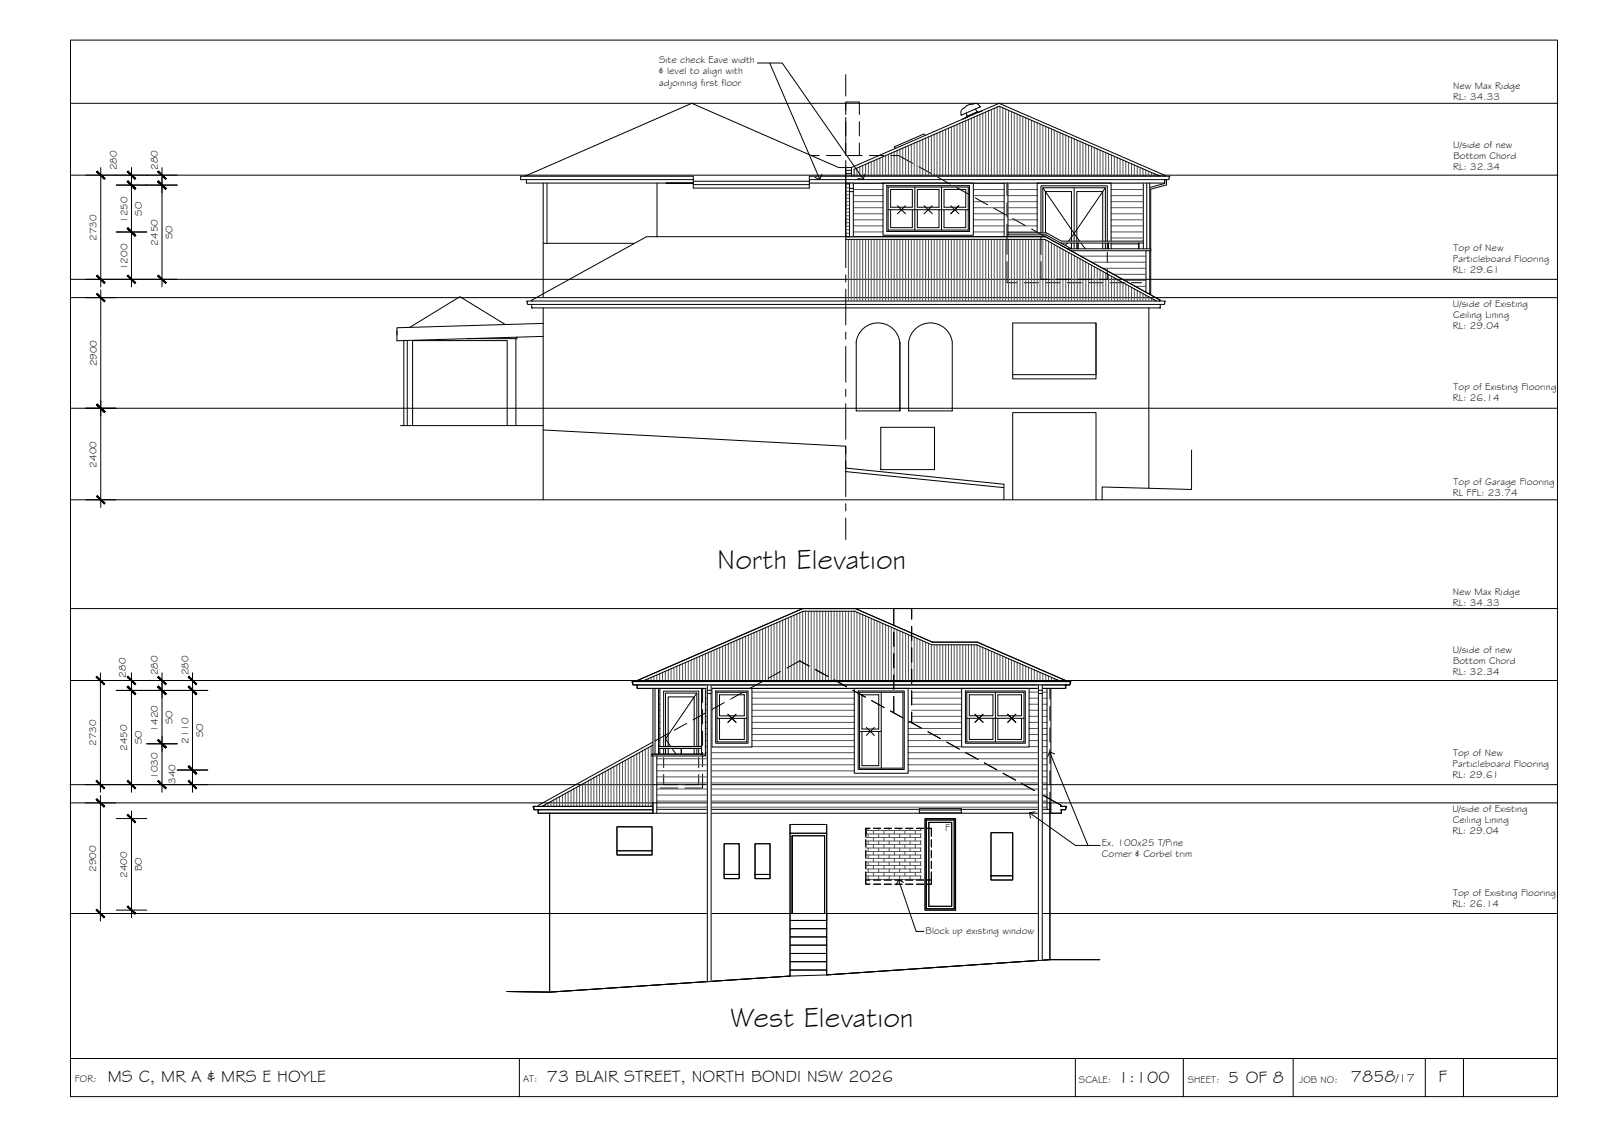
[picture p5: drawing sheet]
<svg xmlns="http://www.w3.org/2000/svg" width="420mm" height="297mm" viewBox="0 0 420 297" stroke-linecap="round" stroke-linejoin="round" font-family="sans-serif">
<!-- layer: MASK -->
<g fill="#fff" stroke="#fff" stroke-width=".26">
<path d="M255.2 27.3l.3-.1z"/>
<path d="M253.6 30.4l2.7-1.2z"/>
<path d="M303.2 49.2l.8-.7h2z"/>
<path d="M301.5 49.4l.3 .2h-.3z"/>
<path d="M301.5 63.3l.3 13.7h-.3z"/>
<path d="M253.5 27.7l.9-.4-1.1 .7zM253.3 28l1.4-.6-.3-.1z"/>
<path d="M253.3 28l1.4-.6-1.6 .8zM253.1 28.2l1.9-.9z"/>
<path d="M252.8 28.4l2.2-1.1zM252.8 28.4l2.5-1.1z"/>
<path d="M252.8 28.4l2.5-1.1zM252.9 28.3l2.4-1z"/>
<path d="M252.6 28.5l.2-.1zM252.6 28.5l.3-.2z"/>
<path d="M252.9 28.3l2.3-1zM252.9 28.3l2.3-1z"/>
<path d="M255.2 27.3l.3-.1zM255.2 27.3l.3-.1z"/>
<path d="M252.6 28.5l.3-.2zM252.6 28.5l.4-.2z"/>
<path d="M252.9 28.3l2.3-1zM253 28.3l2.2-1z"/>
<path d="M255.2 27.4l.3-.2zM255.2 27.4l.3-.2z"/>
<path d="M252.4 28.6l.6-.3zM252.4 28.6l.7-.3z"/>
<path d="M253 28.3l2.2-.9zM253.1 28.3l2.1-.9z"/>
<path d="M255 27.4l.5-.2zM255 27.4l.7-.3z"/>
<path d="M252.4 28.6l.7-.3zM252.4 28.6l.7-.3z"/>
<path d="M252.4 28.6l.7-.3zM252.4 28.6l.7-.3z"/>
<path d="M253.1 28.3l1.9-.9zM253.1 28.3l1.9-.9z"/>
<path d="M255 27.4l.7-.3zM255 27.4l.7-.3z"/>
<path d="M252.4 28.6l.7-.3-.8 .4zM252.3 28.7l1-.4z"/>
<path d="M253.1 28.3l1.9-.9zM253.3 28.3l1.7-.9z"/>
<path d="M255 27.4l.7-.3-.8 .5zM254.9 27.6l1-.5z"/>
<path d="M254.9 27.6l1-.5zM254.9 27.6l1-.5z"/>
<path d="M252.3 28.7l1-.4zM252.3 28.8l1-.5z"/>
<path d="M253.3 28.3l1.6-.7zM253.3 28.3l1.6-.7z"/>
<path d="M254.9 27.6l1-.5zM254.9 27.6l1.1-.5z"/>
<path d="M252.3 28.8l1-.5zM252.2 28.9l1.2-.6z"/>
<path d="M253.3 28.3l1.6-.7zM253.4 28.3l1.5-.7z"/>
<path d="M254.9 27.6l1.1-.5zM254.9 27.7l1.2-.5z"/>
<path d="M254.9 27.7l1.2-.5zM254.8 27.8l1.4-.6z"/>
<path d="M252.2 28.9l1.2-.6zM252.2 28.9l1.3-.5z"/>
<path d="M253.4 28.3l1.5-.6zM253.5 28.4l1.4-.7z"/>
<path d="M254.8 27.8l1.4-.6zM254.8 27.8l1.4-.6z"/>
<path d="M252.2 28.9l1.3-.5zM252.1 29l1.5-.6z"/>
<path d="M253.5 28.4l1.3-.6zM253.6 28.4l1.2-.6z"/>
<path d="M254.8 27.8l1.4-.6zM254.8 27.8l1.5-.6z"/>
<path d="M252.1 29l1.5-.6-1.5 .7zM252.1 29.1l1.6-.7z"/>
<path d="M253.6 28.4l1.2-.6zM253.7 28.4l1.1-.6z"/>
<path d="M254.8 27.8l1.5-.6zM254.8 28l1.6-.7z"/>
<path d="M252.1 29.1l1.6-.7zM252.1 29.1l1.6-.7z"/>
<path d="M252.1 29.1l1.6-.7zM252.1 29.2l1.6-.7z"/>
<path d="M253.7 28.4l1.1-.4zM253.7 28.5l1.1-.5z"/>
<path d="M254.8 28l1.6-.7zM254.7 28l1.7-.7z"/>
<path d="M252.1 29.2l1.6-.7-1.7 .9zM252 29.4l1.8-.8-.1-.1z"/>
<path d="M253.7 28.5l1-.5-.9 .6zM253.8 28.6l.9-.6z"/>
<path d="M254.7 28l1.7-.7-1.7 .9zM254.7 28.2l1.9-.8-.2-.1z"/>
<path d="M252 29.4l4.6-2zM252 29.4l4.6-2zM252 29.4l4.6-2zM252 29.4l4.6-2z"/>
<path d="M252 29.4l4.6-2-4.6 2.2zM252 29.6l4.7-2.1-.1-.1zM252 29.6l4.7-2.1zM252 29.6l4.7-2.1z"/>
<path d="M252 29.6l4.7-2.1-4.6 2.3zM252.1 29.8l4.8-2.1-.2-.2zM252.1 29.8l4.8-2.1zM252.1 29.8l4.8-2.1z"/>
<path d="M252.1 29.8l4.8-2.1-4.8 2.3zM252.1 30l4.9-2.1-.1-.2z"/>
<path d="M252.1 30l4.9-2.1zM252.1 30.1l5-2.2z"/>
<path d="M252.1 30.1l5-2.2zM252.1 30.2l5-2.2z"/>
<path d="M253.4 29.6l2.4-1-2.3 1.4zM253.5 30l2.5-1.1-.2-.3z"/>
<path d="M253.5 30l2.5-1.1zM253.6 30.1l2.4-1.1z"/>
<path d="M253.6 30.1l2.4-1.1zM253.6 30.1l2.5-1.1z"/>
<path d="M253.6 30.1l2.5-1.1zM253.6 30.1l2.5-1z"/>
<path d="M253.6 30.1l2.5-1zM253.6 30.2l2.5-1.1z"/>
<path d="M253.6 30.2l2.5-1.1zM253.6 30.2l2.5-1.1z"/>
<path d="M253.6 30.2l2.5-1.1zM253.6 30.2l2.5-1.1z"/>
<path d="M253.6 30.2l2.5-1.1zM253.6 30.3l2.6-1.1z"/>
<path d="M253.6 30.3l2.6-1.1zM253.6 30.3l2.6-1.1z"/>
<path d="M253.6 30.3l2.6-1.1zM253.6 30.4l2.7-1.2zM253.6 30.4l2.7-1.2z"/>
<path d="M253.6 30.4l2.7-1.2zM253.5 30.5l2.9-1.3z"/>
<path d="M253.5 30.5l2.9-1.3zM253.6 30.6l2.8-1.3z"/>
<path d="M253.6 30.6l2.8-1.3-2.8 1.4zM253.6 30.7l2.9-1.2-.1-.2z"/>
<path d="M305.5 47.1l.5 1v-1zM305.5 47.1l.5 1h-.5z"/>
<path d="M305.5 48.1l.5 .4v-.4zM304 48.5l1.5-.4 .5 .4z"/>
<path d="M301.5 49.2l2.5-.7zM301.5 49.2h1.7l.8-.7z"/>
<path d="M301.5 49.2h1.7l-1.7 .2zM301.5 49.4l.3 .2 1.4-.4z"/>
<path d="M301.5 49.6h.3l-.3 13.7zM301.8 49.6l-.3 13.7 .3 13.7z"/>
<path d="M222.8 48l1 14.1v-14.1zM222.8 48l1 14.1h-1z"/>
<path d="M272.3 179.6l1.1 72.2v-72.2zM272.3 179.6l1.1 72.2h-1.1z"/>
<path d="M185.5 179.6l1 77.7v-77.7zM185.5 179.6l1 77.7h-1z"/>
</g>
<!-- layer: NEWWORK -->
<g fill="none" stroke="#000" stroke-width=".26">
<path d="M253.4 29.6l.1 .9M253.5 27.7l-.7 .6M253.5 27.7l1.2-.3a1.77 1.77 0 0 1 2.2 .3l.1 .2M255.8 28.6l.7 .9 1.1-.5-1.1 .5-.1-.2-2.8 1.3v.1l-1.1 .5 1.1-.5-.1-.2M256.5 29.5l-.1-.2-2.8 1.3M257 27.9l.1 .1-5 2.2a1.39 1.39 0 0 1 .7-1.8M221.8 48h1v14.1h-1zM221.8 48h83.7M221.8 45.5h1.5M223.3 43.9l38.7-16.8 43.5 18.9v.2l1.3 .1-.4 .8h-84.6M223.3 43.9h-1.5v2.3h83.7M223.3 43.9v2.3"/>
<path d="M223.3 44.7h-1.5M224 46.2v-1.8l38-16.6 42.3 18.4M231.6 48h23.7v13.7h-23.7zM232.6 48.7h21.7v12h-21.7zM263.4 48v14.1M264.4 48v14.1M299.9 48v17.2M300.8 48v17.2M301.5 48v17.2M305.5 47.1v.9h-.2M221.8 62.1h52.4l30.1 16.6-.2 .2M221.8 62.8h52.2l29.3 16.1"/>
<path d="M232.6 60.7h21.7M264.4 61.1h10.1l3.9 2.1h21.5M264.4 61.6h9.9l6.7 3.6v-.5M272 61.1v-13.1h19.4v15.2M273 61.1v-12.4h17.4v14.5M278.3 63.7h21.6M279.9 65.2h21.9v.5h-21M282.7 63.7v1.5M290.4 63.7v1.5M290.7 63.7v1.5M291.4 63.7v1.5M298.6 63.7v1.5"/>
<path d="M298.7 63.7v1.5M300.6 65.7v10.9M301.5 65.7v11.5M210.5 159.5h13.8l20.2 8.9h11.8l23.3 10.1-.1 .2 1.3 .1-.3 .8-114.5-.1-.2-.8h1.3M210.5 159.5l-43.5 19 .1 .2M167.1 179.6v.9h112.4v-.9M167.1 178.7h112.8M168.3 178.7l42.4-18.5h13.5l20.2 8.9h11.8l22.1 9.6M171.2 194.5l-30 16.6 .2 .3M171.2 180.5v17.2M171.2 198.2v12.3M171.2 195.3l-29 16.1"/>
<path d="M171.8 180.5v17.2M172.3 198.2v15M172.7 195.7h11.3M172.7 196.2h11.3M172.7 180.5v17.2M173.1 180.5v15.2M173.1 196.2v1.5M174.1 195.7v-14.5h9.1v14.5M174.1 196.2v1.5M178.7 196.2v1.5M183.2 196.2v1.5M184 180.5v17.2"/>
<path d="M185 197.7h-14v.5M185 180.5v17.7h-14v-.5h13.3M185.5 180.5v18.1M186.7 180.5h10.5v15.3h-10.5zM187.7 181.2h8.5v13.7h-8.5zM224.1 180.5h14.1v22.2h-14.1zM225.1 181.2h12.1v20.5h-12.1zM252.2 180.5h17.7v15.3h-17.7zM253.2 181.2h15.7v13.7h-15.7zM274.6 180.5v31.7M275.6 180.5v32.7h-104.4M172.3 212.2h68.8"/>
<path d="M241.1 212h11v1.1h-11zM241.1 212.4h11M242.6 214.6h8v24h-8zM252.1 212.2h23.5"/>
</g>
<!-- layer: SERVICES -->
<path d="M222.8 48v14.1h1v-14.1M222.8 49.4h1M222.8 50.2h1M305.5 47.1v1l-4 1.1M306 47.1v1.4l-4.2 1.1v27.4h-.3M185.5 179.6v77.7h1v-77.7M272.3 179.6v72.2h1.1v-72.2M185.5 181h1M185.5 181.8h1M272.3 181h1.1M272.3 181.8h1.1" fill="none" stroke="#000" stroke-width=".26"/>
<!-- layer: BORDER -->
<path d="M18.5 10.5h390v277h-390zM18.5 277.5h390M136.2 277.5v10M282 277.5v10M310.4 277.5v10M339.2 277.5v10M373.8 277.5v10M383.8 277.5v10" fill="none" stroke="#000" stroke-width=".26"/>
<!-- layer: CEILING-FLOOR LINES -->
<path d="M18.6 27.1h390M18.6 45.9h390M18.5 73.2h390M18.5 78h390M18.5 107h390M18.5 131h390M18.6 159.5h390M18.5 178.4h390M18.4 205.7h390M18.4 210.5h390M18.4 239.5h390" fill="none" stroke="#000" stroke-width=".26"/>
<!-- layer: HATCH -->
<g fill="none" stroke="#545454" stroke-width=".26">
<path d="M234.5 39.8v6.4M235.3 39.5v6.7M236 39.2v7M236.8 38.8v7.4M237.5 38.5v7.7M238.3 38.2v8M239 37.9v8.3M239.8 37.5v8.7M240.5 37.2v9M241.3 36.9v9.3M242 36.5v9.7M242.8 36.2v10"/>
<path d="M243.5 35.9v10.3M244.3 35.6v10.6M245 35.2v11M245.8 34.9v11.3M246.5 34.6v11.6M247.3 34.3v11.9M248 33.9v12.3M248.8 33.6v12.6M249.5 33.3v12.9M250.3 32.9v13.3M251 32.6v13.6M251.8 32.3v13.9"/>
<path d="M252.5 32v14.2M253.3 31.7v14.5M254 31.3v14.9M254.8 31v15.2M255.5 30.7v15.5M256.3 30.3v15.9M257 30v16.2M257.8 29.7v16.5M258.5 29.4v16.8M259.3 29.1v17.1M260 28.7v17.5M260.8 28.4v17.8"/>
<path d="M261.5 28.1v18.1M262.3 27.9v18.3M263 28.3v17.9M263.8 28.6v17.6M264.5 28.9v17.3M265.3 29.2v17M266 29.6v16.6M266.8 29.9v16.3M267.5 30.2v16M268.3 30.6v15.6M269 30.9v15.3M269.8 31.2v15"/>
<path d="M270.5 31.5v14.7M271.3 31.8v14.4M272 32.2v14M272.8 32.5v13.7M273.5 32.8v13.4M274.3 33.2v13M275 33.5v12.7M275.8 33.8v12.4M276.5 34.1v12.1M277.3 34.5v11.7M278 34.8v11.4M278.8 35.1v11.1"/>
<path d="M279.5 35.4v10.8M280.3 35.8v10.4M281 36.1v10.1M281.8 36.4v9.8M282.5 36.7v9.5M283.3 37.1v9.1M284 37.4v8.8M284.8 37.7v8.5M285.5 38.1v8.1M286.3 38.4v7.8M287 38.7v7.5M287.8 39v7.2"/>
<path d="M288.5 39.4v6.8M289.3 39.7v6.5M290 40v6.2M221.8 48.3h1M221.8 49.2h1M221.8 50.2h1M221.8 51.1h1M221.8 52h1M221.8 52.9h1M221.8 53.8h1M221.8 54.7h1M221.8 55.6h1"/>
<path d="M221.8 56.6h1M221.8 57.5h1M221.8 58.4h1M221.8 59.3h1M223.4 48.1h8.2M223.4 49.7h8.2M223.4 51.3h8.2M223.4 52.9h8.2M223.4 54.5h8.2M223.4 56h8.2M223.4 57.6h8.2M223.4 59.2h8.2"/>
<path d="M224.8 44v2.2M225.5 43.7v2.5M226.3 43.4v2.8M227 43.1v3.1M227.8 42.7v3.5M228.5 42.4v3.8M229.3 42.1v4.1M230 41.8v4.4M230.8 41.4v4.8M231.5 41.1v5.1M232.3 40.8v5.4M233 40.5v5.7"/>
<path d="M233.8 40.1v6.1M245 45.9h.1M255.3 52.9h8.1M255.3 54.5h8.1M255.3 48.1h8.1M255.3 49.7h8.1M255.3 51.3h8.1M255.3 56h8.1M255.3 57.6h8.1M255.3 59.2h8.1M264.4 48.1h7.6M264.4 49.7h7.6"/>
<path d="M264.4 51.3h7.6M264.4 52.9h7.6M264.4 54.5h7.6M264.4 56h7.6M264.4 57.6h7.6M264.4 59.2h7.6M290.8 40.3v5.9M291.4 48.1h8.5M291.4 49.7h8.5M291.4 51.3h8.5M291.4 52.9h8.5M291.4 54.5h8.5"/>
<path d="M291.4 56h8.5M291.4 57.6h8.5M291.4 59.2h8.5M291.5 40.7v5.5M292.3 41v5.2M293 41.3v4.9M293.8 41.6v4.6M294.5 42v4.2M295.3 42.3v3.9M296 42.6v3.6M296.8 42.9v3.3M297.5 43.3v2.9"/>
<path d="M298.3 43.6v2.6M299 43.9v2.3M299.8 44.3v1.9M300.5 44.6v1.6M301.3 44.9v1.3M302 45.2v1M302.8 45.5v.7M303.5 45.9v.3M221.8 60.2h1M221.8 61.1h1M222.5 62.8v16.1M223.3 62.8v16.1"/>
<path d="M223.4 60.8h8.2M224 62.8v16.1M224.8 62.8v16.1M225.5 62.8v16.1M226.3 62.8v16.1M227 62.8v16.1M227.8 62.8v16.1M228.5 62.8v16.1M229.3 62.8v16.1M230 62.8v16.1M230.8 62.8v16.1M231.5 62.8v16.1"/>
<path d="M232.3 62.8v16.1M233 62.8v16.1M233.8 62.8v16.1M234.5 62.8v16.1M235.3 62.8v16.1M236 62.8v16.1M236.8 62.8v16.1M237.5 62.8v16.1M238.3 62.8v16.1M239 62.8v16.1M239.8 62.8v16.1M240.5 62.8v16.1"/>
<path d="M241.3 62.8v16.1M242 62.8v16.1M242.8 62.8v16.1M243.5 62.8v16.1M244.3 62.8v16.1M245 62.8v16.1M245.8 62.8v16.1M246.5 62.8v16.1M247.3 62.8v16.1M248 62.8v16.1M248.8 62.8v16.1M249.5 62.8v16.1"/>
<path d="M250.3 62.8v16.1M251 62.8v16.1M251.8 62.8v16.1M252.5 62.8v16.1M253.3 62.8v16.1M254 62.8v16.1M254.8 62.8v16.1M255.3 60.8h8.1M255.5 62.8v16.1M256.3 62.8v16.1M257 62.8v16.1M257.8 62.8v16.1"/>
<path d="M258.5 62.8v16.1M259.3 62.8v16.1M260 62.8v16.1M260.8 62.8v16.1M261.5 62.8v16.1M262.3 62.8v16.1M263 62.8v16.1M263.8 62.8v16.1M264.4 60.8h7.6M264.5 62.8v16.1M265.3 62.8v16.1M266 62.8v16.1"/>
<path d="M266.8 62.8v16.1M267.5 62.8v16.1M268.3 62.8v16.1M269 62.8v16.1M269.8 62.8v16.1M270.5 62.8v16.1M271.3 62.8v16.1M272 62.8v16.1M272.8 62.8v16.1M273.5 62.8v16.1M274.3 62.9v16M275 63.3v15.6"/>
<path d="M275.8 63.7v15.2M276.5 64.1v14.8M277.3 64.6v14.3M278 65v13.9M278.8 65.4v13.5M279.5 65.8v13.1M280.3 66.2v12.7M281 66.6v12.3M281.8 67v11.9M282.5 67.5v11.4M283.3 67.9v11M283.4 67.2h17.2"/>
<path d="M284 68.3v10.6M284.8 68.7v10.2M285.5 69.1v9.8M286.3 69.5v9.4M286.3 68.7h14.3M287 69.9v9M287.8 70.4v8.5M288.5 70.8v8.1M289.2 70.3h11.4M289.3 71.2v7.7M290 71.6v7.3M290.8 72v6.9"/>
<path d="M291.4 60.8h8.5M291.4 62.4h8.5M291.4 64h7.2M291.5 72.4v6.5M292 71.9h8.6M292.3 72.8v6.1M293 73.3v5.6M293.8 73.7v5.2M294.5 74.1v4.8M294.9 73.5h5.7M295.3 74.5v4.4M296 74.9v4"/>
<path d="M296.8 75.3v3.6M297.5 75.7v3.2M297.8 75.1h2.8M298.3 76.2v2.7M299 76.6v2.3M299.8 77v1.9M300.5 77.4v1.5M301.3 77.8v1.1M302 78.2v.7M302.8 78.6v.3M168.5 178.6v.1M169.3 178.3v.4"/>
<path d="M170 177.9v.8M170.8 177.6v1.1M171.5 177.3v1.4M172.3 177v1.7M173 176.6v2.1M173.8 176.3v2.4M174.5 176v2.7M175.3 175.7v3M176 175.3v3.4M176.8 175v3.7M177.5 174.7v4M178.3 174.3v4.4"/>
<path d="M179 174v4.7M179.8 173.7v5M180.5 173.4v5.3M181.3 173.1v5.6M182 172.7v6M182.8 172.4v6.3M183.5 172.1v6.6M184.3 171.7v7M185 171.4v7.3M185.8 171.1v7.6M186.5 170.8v7.9M187.3 170.4v8.3"/>
<path d="M188 170.1v8.6M188.8 169.8v8.9M189.5 169.5v9.2M190.3 169.1v9.6M191 168.8v9.9M191.8 168.5v10.2M192.5 168.2v10.5M193.3 167.8v10.9M194 167.5v11.2M194.8 167.2v11.5M195.5 166.8v11.9M196.3 166.5v12.2"/>
<path d="M197 166.2v12.5M197.8 165.9v12.8M198.5 165.5v13.2M199.3 165.2v13.5M200 164.9v13.8M200.8 164.6v14.1M201.5 164.2v14.5M202.3 163.9v14.8M203 163.6v15.1M203.8 163.3v15.4M204.5 162.9v15.8M205.3 162.6v16.1"/>
<path d="M206 162.3v16.4M206.8 162v16.7M207.5 161.6v17.1M208.3 161.3v17.4M209 161v17.7M209.8 160.6v18.1M210.5 160.3v18.4M211.3 160.2v18.5M212 160.2v18.5M212.8 160.2v18.5M213.5 160.2v18.5M214.3 160.2v18.5"/>
<path d="M215 160.2v18.5M215.8 160.2v18.5M216.5 160.2v18.5M217.3 160.2v18.5M218 160.2v18.5M218.8 160.2v18.5M219.5 160.2v18.5M220.3 160.2v18.5M221 160.2v18.5M221.8 160.2v18.5M222.5 160.2v18.5M223.3 160.2v18.5"/>
<path d="M224 160.2v18.5M224.8 160.5v18.2M225.5 160.8v17.9M226.3 161.2v17.5M227 161.5v17.2M227.8 161.8v16.9M228.5 162.2v16.5M229.3 162.5v16.2M230 162.8v15.9M230.8 163.1v15.6M231.5 163.4v15.3M232.3 163.8v14.9"/>
<path d="M233 164.1v14.6M233.8 164.4v14.3M234.5 164.8v13.9M235.3 165.1v13.6M236 165.4v13.3M236.8 165.7v13M237.5 166v12.7M238.3 166.4v12.3M239 166.7v12M239.8 167v11.7M240.5 167.4v11.3M241.3 167.7v11"/>
<path d="M242 168v10.7M242.8 168.3v10.4M243.5 168.7v10M244.3 169v9.7M245 169.1v9.6M245.8 169.1v9.6M246.5 169.1v9.6M247.3 169.1v9.6M248 169.1v9.6M248.8 169.1v9.6M249.5 169.1v9.6M250.3 169.1v9.6"/>
<path d="M251 169.1v9.6M251.8 169.1v9.6M252.5 169.1v9.6M253.3 169.1v9.6M254 169.1v9.6M254.8 169.1v9.6M255.5 169.1v9.6M256.3 169.1v9.6M257 169.4v9.3M257.8 169.7v9M258.5 170.1v8.6M259.3 170.4v8.3"/>
<path d="M260 170.7v8M260.8 171v7.7M261.5 171.4v7.3M262.3 171.7v7M263 172v6.7M263.8 172.4v6.3M264.5 172.7v6M265.3 173v5.7M266 173.3v5.4M266.8 173.7v5M267.5 174v4.7M268.3 174.3v4.4"/>
<path d="M269 174.6v4.1M269.8 175v3.7M270.5 175.3v3.4M271.3 175.6v3.1M272 175.9v2.8M272.8 176.3v2.4M273.5 176.6v2.1M274.3 176.9v1.8M275 177.2v1.5M275.8 177.6v1.1M276.5 177.9v.8M277.3 178.2v.5"/>
<path d="M278 178.6v.1M163.3 199.7v11.7M164 199.3v12.1M164.8 198.9v12.5M165.5 198.5v12.9M166.3 198.1v13.3M167 197.7v13.7M167.8 197.3v14.1M168.5 196.8v14.6M169.3 196.4v15M170 196v15.4M170.8 195.6v15.8"/>
<path d="M172.3 198.9h51.8M172.7 181.5h.4M172.7 183h.4M172.7 184.6h.4M172.7 186.2h.4M172.7 187.8h.4M172.7 189.4h.4M172.7 191h.4M172.7 192.6h.4M172.7 194.2h.4M172.7 197.3h.4M185 181.5h1.7"/>
<path d="M185 183h1.7M185 184.6h1.7M185 186.2h1.7M185 187.8h1.7M185 189.4h1.7M185 191h1.7M185 192.6h1.7M185 194.2h1.7M185 197.3h39.1M185 195.7h1.7M197.2 181.5h26.9M197.2 183h26.9"/>
<path d="M197.2 184.6h26.9M197.2 186.2h26.9M197.2 187.8h26.9M197.2 189.4h26.9M197.2 191h26.9M197.2 192.6h26.9M197.2 194.2h26.9M197.2 195.7h26.9M238.2 189.4h.7M238.2 191h14M238.2 192.6h14M238.2 194.2h14"/>
<path d="M238.2 197.3h36.4M238.2 195.7h14M238.2 198.9h36.4M239.1 181.5h13.1M239.1 183h13.1M239.1 184.6h13.1M239.1 186.2h13.1M239.1 187.8h13.1M239.1 189.4h13.1M269.9 181.5h4.7M269.9 183h4.7M269.9 184.6h4.7"/>
<path d="M269.9 186.2h4.7M269.9 187.8h4.7M269.9 189.4h4.7M269.9 191h4.7M269.9 192.6h4.7M269.9 194.2h4.7M269.9 195.7h4.7M142.3 211.3v.1M143 210.9v.5M143.7 210.5v.9M144.5 210.1v1.3M145.3 209.7v1.7"/>
<path d="M146 209.3v2.1M146.8 208.9v2.5M147.5 208.4v3M148.3 208v3.4M149 207.6v3.8M149.8 207.2v4.2M150.5 206.8v4.6M151.3 206.4v5M152 206v5.4M152.8 205.5v5.9M153.5 205.1v6.3M154.3 204.7v6.7"/>
<path d="M155 204.3v7.1M155.8 203.9v7.5M156.5 203.5v7.9M157.3 203.1v8.3M158 202.6v8.8M158.8 202.2v9.2M159.5 201.8v9.6M160.3 201.4v10M161 201v10.4M161.8 200.6v10.8M162.5 200.2v11.2M172.3 200.5h51.8"/>
<path d="M172.3 202.1h51.8M172.3 203.7h102.3M172.3 205.3h102.3M172.3 206.9h102.3M172.3 208.4h102.3M172.3 210h102.3M172.3 211.6h102.3M227.1 217.7h14.5M227.1 218.6h14.5M227.1 219.6h14.5M227.7 217.2v.5M227.7 218.6v1"/>
<path d="M229.1 217.7v.9M229.1 219.6v.9M230.4 217.2v.5M230.4 218.6v1M231.8 217.7v.9M231.8 219.6v.9M233.2 217.2v.5M233.2 218.6v1M234.6 217.7v.9M234.6 219.6v.9M236 217.2v.5M236 218.6v1"/>
<path d="M237.3 217.7v.9M237.3 219.6v.9M238.2 200.5h36.4M238.2 202.1h36.4M238.7 217.2v.5M238.7 218.6v1M240.1 217.7v.9M240.1 219.6v.9M241.4 217.2v.5M241.4 218.6v1M227.1 220.5h14.5M227.1 221.4h14.5"/>
<path d="M227.1 222.3h14.5M227.1 223.2h14.5M227.1 224.1h14.5M227.1 225.1h14.5M227.1 226h14.5M227.1 226.9h14.5M227.1 227.8h14.5M227.1 228.7h14.5M227.1 229.7h14.5M227.1 230.6h14.5M227.7 220.5v.9M227.7 222.3v.9"/>
<path d="M227.7 224.1v1M227.7 226v.9M227.7 227.8v.9M227.7 229.7v.9M229.1 221.4v.9M229.1 223.2v.9M229.1 225.1v.9M229.1 226.9v.9M229.1 228.7v1M229.1 230.6v.1M230.4 220.5v.9M230.4 222.3v.9"/>
<path d="M230.4 224.1v1M230.4 226v.9M230.4 227.8v.9M230.4 229.7v.9M231.8 221.4v.9M231.8 223.2v.9M231.8 225.1v.9M231.8 226.9v.9M231.8 228.7v1M231.8 230.6v.1M233.2 220.5v.9M233.2 222.3v.9"/>
<path d="M233.2 224.1v1M233.2 226v.9M233.2 227.8v.9M233.2 229.7v.9M234.6 221.4v.9M234.6 223.2v.9M234.6 225.1v.9M234.6 226.9v.9M234.6 228.7v1M234.6 230.6v.1M236 220.5v.9M236 222.3v.9"/>
<path d="M236 224.1v1M236 226v.9M236 227.8v.9M236 229.7v.9M237.3 221.4v.9M237.3 223.2v.9M237.3 225.1v.9M237.3 226.9v.9M237.3 228.7v1M237.3 230.6v.1M238.7 220.5v.9M238.7 222.3v.9"/>
<path d="M238.7 224.1v1M238.7 226v.9M238.7 227.8v.9M238.7 229.7v.9M240.1 221.4v.9M240.1 223.2v.9M240.1 225.1v.9M240.1 226.9v.9M240.1 228.7v1M240.1 230.6v.1M241.4 220.5v.9M241.4 222.3v.9"/>
<path d="M241.4 224.1v1M241.4 226v.9M241.4 227.8v.9M241.4 229.7v.9"/>
</g>
<!-- layer: DIMENSION -->
<g fill="none" stroke="#000" stroke-width=".26">
<path d="M22.4 45.9h24.1M26.4 43.9v31.3M30.5 48.5h16M34.5 43.9v31.3M42.5 43.9v31.3M22.4 78h8M22.4 73.2h24.1M26.4 76v57M30.5 60.8h8M22.4 107h8M22.4 131h8M22.3 178.4h8"/>
<path d="M26.3 176.4v31.3M30.5 178.4h24M34.5 176.4v31.3M42.5 176.4v31.3M50.5 176.4v31.3M30.5 181h24M38.5 195h8M22.3 210.5h8M22.3 205.7h8M26.3 208.5v33M30.5 205.7h24M30.5 214.6h8"/>
<path d="M34.5 212.6v28M46.5 201.9h8M22.3 239.5h8M30.5 238.6h8"/>
</g>
<!-- layer: 0 -->
<g fill="#000" stroke="#000" stroke-width=".26">
<path d="M25.3 45l2 2 .2-.2zM25.3 45l.2-.2 2 2z"/>
<path d="M33.4 59.9l2.2 1.8-2-2zM33.4 59.9l2.2 1.8-.2 .2z"/>
<path d="M33.4 47.6l2.2 1.8-2-2zM33.4 47.6l2.2 1.8-.2 .2z"/>
<path d="M33.4 47.6l2 2 .2-.2zM33.4 47.6l.2-.2 2 2z"/>
<path d="M33.4 45l2 2 .2-.2zM33.4 45l.2-.2 2 2z"/>
<path d="M41.6 47.4l-.2 .2 2.2 1.8zM41.4 47.6l2.2 1.8-.2 .2z"/>
<path d="M41.4 47.6l2 2 .2-.2zM41.6 47.4l2 2-2.2-1.8z"/>
<path d="M41.4 45l2 2 .2-.2zM41.6 44.8l2 2-2.2-1.8z"/>
<path d="M25.3 72.3l2.2 1.8-2-2zM25.3 72.3l2.2 1.8-.2 .2z"/>
<path d="M25.3 77.1l2 2 .2-.2zM25.3 77.1l.2-.2 2 2z"/>
<path d="M33.4 72.3l2.2 1.8-2-2zM33.4 72.3l2.2 1.8-.2 .2z"/>
<path d="M33.4 59.9l2 2 .2-.2zM33.4 59.9l.2-.2 2 2z"/>
<path d="M41.6 72.1l-.2 .2 2.2 1.8zM41.4 72.3l2.2 1.8-.2 .2z"/>
<path d="M25.3 106.1l2.2 1.8-2-2zM25.3 106.1l2.2 1.8-.2 .2z"/>
<path d="M25.3 106.1l2 2 .2-.2zM25.3 106.1l.2-.2 2 2z"/>
<path d="M25.3 130.1l2.2 1.8-2-2zM25.3 130.1l2.2 1.8-.2 .2z"/>
<path d="M25.2 177.5l2 2 .2-.2zM25.4 177.3l2 2-2.2-1.8z"/>
<path d="M33.4 180.1l2.2 1.8-2-2zM33.4 180.1l2.2 1.8-.2 .2z"/>
<path d="M33.4 177.5l2 2 .2-.2zM33.4 177.5l.2-.2 2 2z"/>
<path d="M41.6 179.9l-.2 .2 2.2 1.8zM41.4 180.1l2.2 1.8-.2 .2z"/>
<path d="M41.4 177.5l2 2 .2-.2zM41.6 177.3l2 2-2.2-1.8z"/>
<path d="M49.4 180.1l2.2 1.8-2-2zM49.4 180.1l2.2 1.8-.2 .2z"/>
<path d="M49.4 177.5l2 2 .2-.2zM49.4 177.5l.2-.2 2 2z"/>
<path d="M33.4 180.1l2 2 .2-.2zM33.4 180.1l.2-.2 2 2z"/>
<path d="M41.6 193.9l-.2 .2 2.2 1.8zM41.4 194.1l2.2 1.8-.2 .2z"/>
<path d="M41.4 194.1l2 2 .2-.2zM41.6 193.9l2 2-2.2-1.8z"/>
<path d="M41.4 180.1l2 2 .2-.2zM41.6 179.9l2 2-2.2-1.8z"/>
<path d="M49.4 180.1l2 2 .2-.2zM49.4 180.1l.2-.2 2 2z"/>
<path d="M25.4 204.6l-.2 .2 2.2 1.8zM25.2 204.8l2.2 1.8-.2 .2z"/>
<path d="M25.2 209.6l2 2 .2-.2zM25.4 209.4l2 2-2.2-1.8z"/>
<path d="M33.4 204.8l2.2 1.8-2-2zM33.4 204.8l2.2 1.8-.2 .2z"/>
<path d="M33.4 213.7l2 2 .2-.2zM33.4 213.7l.2-.2 2 2z"/>
<path d="M41.6 204.6l-.2 .2 2.2 1.8zM41.4 204.8l2.2 1.8-.2 .2z"/>
<path d="M49.4 204.8l2.2 1.8-2-2zM49.4 204.8l2.2 1.8-.2 .2z"/>
<path d="M49.4 201l2.2 1.8-2-2zM49.4 201l2.2 1.8-.2 .2z"/>
<path d="M49.4 201l2 2 .2-.2zM49.4 201l.2-.2 2 2z"/>
<path d="M25.4 238.4l-.2 .2 2.2 1.8zM25.2 238.6l2.2 1.8-.2 .2z"/>
<path d="M33.6 237.5l-.2 .2 2.2 1.8zM33.4 237.7l2.2 1.8-.2 .2z"/>
</g>
<!-- layer: BOUNDARY -->
<g fill="none" stroke="#000" stroke-width=".26">
<path d="M221.8 19.6v5.6M221.8 27.1v1.8M221.8 30.8v9.4M221.8 42.1v1.8M221.8 45.8v9.4M221.8 57.1v1.8M221.8 60.8v9.4M221.8 72.1v1.8M221.8 75.8v9.4M221.8 87.1v1.8M221.8 90.8v9.4M221.8 102.1v1.8"/>
<path d="M221.8 105.8v9.4M221.8 117.1v1.8M312.5 118v10.3M221.8 120.8v9.4M221.8 132.1v1.8M221.8 135.8v5.6"/>
</g>
<!-- layer: EXISTING -->
<g fill="none" stroke="#000" stroke-width=".26">
<path d="M221.8 30v-3.3h3.6v3.3M221.8 31.9v3.7M221.8 37.5v3.3M225.4 31.9v3.7M225.4 37.5v3.3M138.1 47.1v.9h43.7h-7.1M142.5 48v29.9M143.5 48v15.8M172.3 48v14.1M181.8 47.5h30.5M181.8 48.4h30.5M212.3 48h9.5"/>
<path d="M212.3 47.1h9.5M212.8 40.8h2.1M216.8 40.8h3.7M221.8 46.2h-9.5v3.1h-30.5v-3.1h-45.2v.9h45.2M221.8 43.6v18.5h-52.2l-30.3 16.7 .2 .1M221.8 43.9h-1.8l-38.6-16.8-43.7 19.1M222.4 40.8h3.7M228 40.8h3.7M233.6 40.8h2.1l3.7 2M241 43.7l3.3 1.8M245.9 46.4l3.3 1.9M250.9 49.2l3.2 1.8"/>
<path d="M255.8 51.9l3.2 1.8M260.7 54.6l3.3 1.8M265.6 57.3l3.3 1.8M139.5 79.8v.9h164.8v-.9M142.5 63.8h23.8M221.8 62.1h52.4M270.5 60l33.8 18.7-.2 .2M304.1 78.9h1.5l-.1 .7M304.1 78.9l-166 .2 .4 .7h166.8M305.4 79.6l-.2 .2M104.1 86.8v1M105.9 89.3v22.3"/>
<path d="M106.8 89.3v22.3M132.5 85.1l-11.9-7.3-13.2 8M135.3 88.8v22.8M135.6 88.4v.4h-13.1M142.5 84.8l-38.4 1.1v3.4l38.4-1.1M142.5 80.7v50.3M236 89.7a5.8 5.8 0 0 0-5.7-5 5.8 5.8 0 0 0-5.8 5l.1 18h11.4M236 89.7v18zM240.2 86.1a5.8 5.8 0 0 1 9.5 3.6l.1 18h-11.5v-18a5.8 5.8 0 0 1 1.9-3.6zM265.6 84.7h21.9v13.5h-21.9zM287.5 84.7v14.6h-21.9v-1.1M301.3 80.7v47.3"/>
<path d="M108.2 111.6v-22.3h24.8v22.3M231 112h14.1v11.1h-14.1zM265.6 131v-22.8h21.9v22.8M234.4 159.5v4.3v-4.3h4.7v2.8M199.8 178.8l-3.3 1.8M204.7 176l-3.2 1.9M212.2 174.6l-2.4-1.3-3.4 1.8M213.8 175.5l3.3 1.8M218.8 178.2l3.2 1.9M234.4 165.7v3.8M234.4 171.3v3.8M234.4 177v3.7"/>
<path d="M239.1 164.2v3.8M239.1 169.8v3.8M239.1 175.4v3.8M175.2 192.4l-3.4 1.8M180.1 189.6l-3.3 1.8M185 186.9l-3.2 1.8M190 184.2l-3.3 1.8M194.9 181.5l-3.3 1.8M223.7 181l3.3 1.8M228.6 183.7l3.3 1.8M233.5 186.4l3.3 1.8M234.4 182.6v4.3"/>
<path d="M238.4 189.1l3.3 1.8M239.1 181.1v3.7M239.1 186.7v2.8M243.4 191.8l3.3 1.8M248.3 194.6l3.3 1.8M253.2 197.3l3.3 1.8M258.2 200l3.2 1.8M141.1 212.3v.9h3.1M144.2 213.2v46.9M161.8 216.8h9.2v6.2h-9.2zM171.2 211.4l-31.4 .1 .4 .8h31M171.2 210.5v2.7h-27"/>
<path d="M207.2 218.5h9.6M207.8 219.1v20.4v-20.4h8.5v20.4M228.2 217.2h-1.1v2v-2v1.3M229.1 217.2h1.9M231.9 217.2h1.9M234.7 217.2h1.9M237.5 217.2h1.9M240.4 217.2h1.8M243.2 217.2h1.1v2M259.9 218.3h5.7v11.3h-5.7zM263.1 202.7l3.3 1.8M268 205.4l3.3 1.9"/>
<path d="M272.9 208.2l5.4 2.9-.1 .3h1.5l-.2 .8-1.3 .1M275.4 210.5v41.1M275.4 213.2h.1M278.4 212.3v.9h-3M161.8 223v1.1h9.2v-1.1M189.9 221.2h4v8h-4zM189.9 229.2v1.1h4v-1.1M198 221.2h4v8h-4zM198 229.2v1.1h4v-1.1M207.2 239.5h9.6M227.1 230.7v1.1h1.1M227.1 230.7h1.1"/>
<path d="M227.1 220.2v1.9M227.1 223v1.9M227.1 225.8v1.9M227.1 228.6v2.1M229.1 230.7h1.9M229.1 231.8h1.9M231.9 230.7h1.9M231.9 231.8h1.9M234.7 230.7h1.9M234.7 231.8h1.9M237.5 230.7h1.9M237.5 231.8h1.9"/>
<path d="M240.4 230.7h1.8M240.4 231.8h1.8M244.3 228.6v2.1h-1.1M244.3 230.7v1.1h-1.1M244.3 220.2v1.9M244.3 223v1.9M244.3 225.8v1.9M259.9 229.6v1.1h5.7v-1.1M207.2 241.3h9.6M207.2 254.3h9.6M207.2 243.5h9.6M207.2 245.6h9.6"/>
<path d="M207.2 247.8h9.6M207.2 250h9.6M207.2 252.1h9.6M216.8 255.6v-39.5h-9.6v39.8"/>
</g>
<!-- layer: GRDLEV -->
<path d="M105 111.6h37.5M142.5 112.7l79.3 4.3v5.7l41.5 4.3v4M221.7 123.6l41.5 4.2M312.5 128.3l-23.4-.6v3.3M216.8 255.6l58.6-4h13h-13l-58.6 4-9.6 .3-63 4.2-11.2-.2 11.2 .2 63-4.2" fill="none" stroke="#000" stroke-width=".26"/>
<!-- layer: WINDOWS -->
<g fill="none" stroke="#000" stroke-width=".26">
<path d="M242.6 35.5l-.3-.4-7.8 3.4 .4 .4M232.9 49h21v11.3h-21zM232.9 55h21M233.6 49.7h5.7v4.6h-5.7zM233.6 55v4.7h5.7v-4.7M235.4 56l1-1 1.1 1M235.4 53.9l1 1.1 1.1-1.1M239.9 49v11.3M240.6 55v4.7h5.7v-4.7M240.6 49.7h5.7v4.6h-5.7zM242.4 53.9l1 1.1-1 1M244.5 53.9l-1.1 1.1 1.1 1"/>
<path d="M246.9 49v11.3M247.6 49.7h5.7v4.6h-5.7zM247.6 55v4.7h5.7v-4.7M249.4 53.9l2.1 2.1M251.5 53.9l-2.1 2.1M273.5 49.2l8.2 12-1.4 2M281.7 49.2v14M289.9 49.2l-8.2 12 1.5 2M273.5 61.1v-11.9h16.4v14M274.2 61.1v-10.9h6.8v13M279.9 63.7l-.5 .7M281 63.7v1.5"/>
<path d="M281.7 63.7v1.5M282.4 63.2v-13h6.8v13M282.4 63.7v1.5M283.5 63.7l1.1 1.5M289.2 63.7v1.5M289.9 63.7v1.5M174.5 195.7v-14h8.3v14M174.5 196.2v1.5M175.2 195.7v-13h6.9v13M175.2 196.2v1.5M176.3 196.2l1 1.5M182.1 196.2v1.5"/>
<path d="M182.8 196.2v1.5M182.8 181.7l-8.3 12 1.4 2M188.1 181.5h7.8v13h-7.8zM188.1 188.3h7.8M188.7 182.2h6.5v5.5h-6.5zM188.7 188.3v5.6h6.5v-5.6M190.9 187.3l2.1 2.1M193 187.3l-2.1 2.1M225.4 181.5h11.4v19.9h-11.4zM225.4 191.8h5.7M226.1 182.2h4.4v8.9h-4.4zM226.1 191.8v8.9h4.4v-8.9"/>
<path d="M227.2 190.7l2.1 2.1M229.3 190.7l-2.1 2.1M231.1 181.5v19.9M253.6 181.5h15v13h-15zM253.6 188.3h15M254.2 188.3v5.6h6.2v-5.6M254.2 182.2h6.2v5.5h-6.2zM255.7 187.3l2.1 2.1M257.8 187.3l-2.1 2.1M261.1 181.5v13M261.7 188.3v5.6h6.2v-5.6M261.7 182.2h6.2v5.5h-6.2z"/>
<path d="M264.3 187.3l2.1 2.1-2.1-2.1M266.4 187.3l-2.1 2.1M243 215h7.3v23.2h-7.3zM243.6 215.6h6v22h-6z"/>
</g>
<!-- layer: 0.13 -->
<g fill="none" stroke="#000" stroke-width=".26">
<path d="M264.1 48v3.3M264.1 53.2v3.7M264.1 58.8v7.9M264.1 68.6v5.5h2.6M268.6 74.1h3.8M273 62.1v4.6M273 68.6v4.6h2.2M274.3 74.1h3.7M277 73.2h3.8M279.9 74.1h3.7M282.6 73.2h3.8M285.5 74.1h3.7"/>
<path d="M290.4 66.1v2.6M290.4 70.6v2.6h-2.1M291.1 74.1h3.8M296.8 74.1h2.6M174.1 198.6v2.6M183.2 198.6v2.6M184.3 180.5v3.7M184.3 186v3.8M184.3 191.7v3.7M184.3 197.3v3.7M275.4 180.5v2.8M275.4 185.2v3.7"/>
<path d="M275.4 190.8v3.8M275.4 196.4v3.8M173.2 206.6h4.6M174.1 203.1v2.6h3.6M183.2 203.1v2.6h-3.6M184.3 202.9v3.7h-4.7M275.4 202v3.8M275.4 207.7v2.8"/>
</g>
<!-- layer: 0 -->
<path d="M198.7 16.5h3.2l13.1 30.5M201.9 16.5h3.3l21.2 30.5M215.5 45.7l-.5 1.3-1.3-.5M226.7 45.6l-.3 1.4-1.3-.2M275.3 197.1l10 24.6h3.3M276.6 197.7l-1.3-.6-.6 1.3M270 213.1l12.1 8.6h3.2M271.4 212.8l-1.4 .3 .3 1.4M235.7 230.7l4.6 13.5h2M236.9 231.3l-1.2-.6-.7 1.3" fill="none" stroke="#000" stroke-width=".26"/>
<g font-size="7.5">
<text x="188.1" y="149.2">North Elevation</text>
<text x="191.6" y="269.2">West Elevation</text>
</g>
<g font-size="4.5">
<text x="28.3" y="283.6">MS C, MR A &amp; MRS E HOYLE</text>
<text x="143.5" y="283.6">73 BLAIR STREET, NORTH BONDI NSW 2026</text>
<text x="293.2" y="283.9">1:100</text>
<text x="322.1" y="283.8">5 OF 8</text>
<text x="354.3" y="283.7">7858</text>
<text x="377.3" y="283.7">F</text>
</g>
<text font-size="3.2" x="366.1" y="283.7">/17</text>
<g font-size="2.6">
<text x="172.9" y="16.6">Site check Eave width</text>
<text x="172.8" y="19.5">&amp; level to align with</text>
<text x="172.9" y="22.5">adjoining first floor</text>
<text x="381.1" y="23.4">New Max Ridge</text>
<text x="381.1" y="26.3">RL: 34.33</text>
<text x="381.1" y="38.8">U/side of new</text>
<text x="381.2" y="41.7">Bottom Chord</text>
<text x="30.7" y="44.6" transform="rotate(-90 30.7 44.6)">280</text>
<text x="41.4" y="44.6" transform="rotate(-90 41.4 44.6)">280</text>
<text x="381.1" y="44.6">RL: 32.34</text>
<text x="33.4" y="58.5" transform="rotate(-90 33.4 58.5)">1250</text>
<text x="37.2" y="56.5" transform="rotate(-90 37.2 56.5)">SO</text>
<text x="25.3" y="63.1" transform="rotate(-90 25.3 63.1)">2730</text>
<text x="41.4" y="64.4" transform="rotate(-90 41.4 64.4)">2450</text>
<text x="45.2" y="62.7" transform="rotate(-90 45.2 62.7)">SO</text>
<text x="381.2" y="65.7">Top of New</text>
<text x="33.4" y="70.8" transform="rotate(-90 33.4 70.8)">1200</text>
<text x="381" y="71.5">RL: 29.61</text>
<text x="381.1" y="68.6">Particleboard Flooring</text>
<text x="381" y="80.4">U/side of Existing</text>
<text x="381.1" y="83.3">Ceiling Lining</text>
<text x="381" y="86.3">RL: 29.04</text>
<text x="25.4" y="96.1" transform="rotate(-90 25.4 96.1)">2900</text>
<text x="381" y="105.2">RL: 26.14</text>
<text x="381.2" y="102.3">Top of Existing Flooring</text>
<text x="25.3" y="122.6" transform="rotate(-90 25.3 122.6)">2400</text>
<text x="381" y="130.1">RL FFL: 23.74</text>
<text x="381.2" y="127.2">Top of Garage Flooring</text>
<text x="381" y="155.9">New Max Ridge</text>
<text x="381" y="158.8">RL: 34.33</text>
<text x="381" y="171.2">U/side of new</text>
<text x="33" y="177.6" transform="rotate(-90 33 177.6)">280</text>
<text x="41.4" y="177.1" transform="rotate(-90 41.4 177.1)">280</text>
<text x="49.4" y="177.1" transform="rotate(-90 49.4 177.1)">280</text>
<text x="381" y="177.1">RL: 32.34</text>
<text x="381.1" y="174.2">Bottom Chord</text>
<text x="41.4" y="191.8" transform="rotate(-90 41.4 191.8)">1420</text>
<text x="45.2" y="189.8" transform="rotate(-90 45.2 189.8)">SO</text>
<text x="25.2" y="195.6" transform="rotate(-90 25.2 195.6)">2730</text>
<text x="33.4" y="196.9" transform="rotate(-90 33.4 196.9)">2450</text>
<text x="37.2" y="195.2" transform="rotate(-90 37.2 195.2)">SO</text>
<text x="49.4" y="195" transform="rotate(-90 49.4 195)">2110</text>
<text x="53.2" y="193.3" transform="rotate(-90 53.2 193.3)">SO</text>
<text x="380.9" y="204">RL: 29.61</text>
<text x="381" y="201.1">Particleboard Flooring</text>
<text x="381.1" y="198.2">Top of New</text>
<text x="41.4" y="204.2" transform="rotate(-90 41.4 204.2)">1030</text>
<text x="46" y="205.6" transform="rotate(-90 46 205.6)">340</text>
<text x="380.9" y="212.9">U/side of Existing</text>
<text x="381" y="215.8">Ceiling Lining</text>
<text x="247.8" y="217.8">F</text>
<text x="289" y="221.7">Ex. 100x25 T/Pine</text>
<text x="380.9" y="218.7">RL: 29.04</text>
<text x="289" y="224.6">Corner &amp; Corbel trim</text>
<text x="25.3" y="228.6" transform="rotate(-90 25.3 228.6)">2900</text>
<text x="33.4" y="230.2" transform="rotate(-90 33.4 230.2)">2400</text>
<text x="37.2" y="228.5" transform="rotate(-90 37.2 228.5)">BO</text>
<text x="380.9" y="237.7">RL: 26.14</text>
<text x="381.1" y="234.8">Top of Existing Flooring</text>
<text x="242.7" y="244.8">Block up existing window</text>
<text x="19.6" y="283.7">FOR:</text>
<text x="137.2" y="283.6">AT:</text>
<text x="282.9" y="283.9">SCALE:</text>
<text x="311.5" y="283.9">SHEET:</text>
<text x="340.7" y="283.9">JOB NO:</text>
</g>
</svg>
